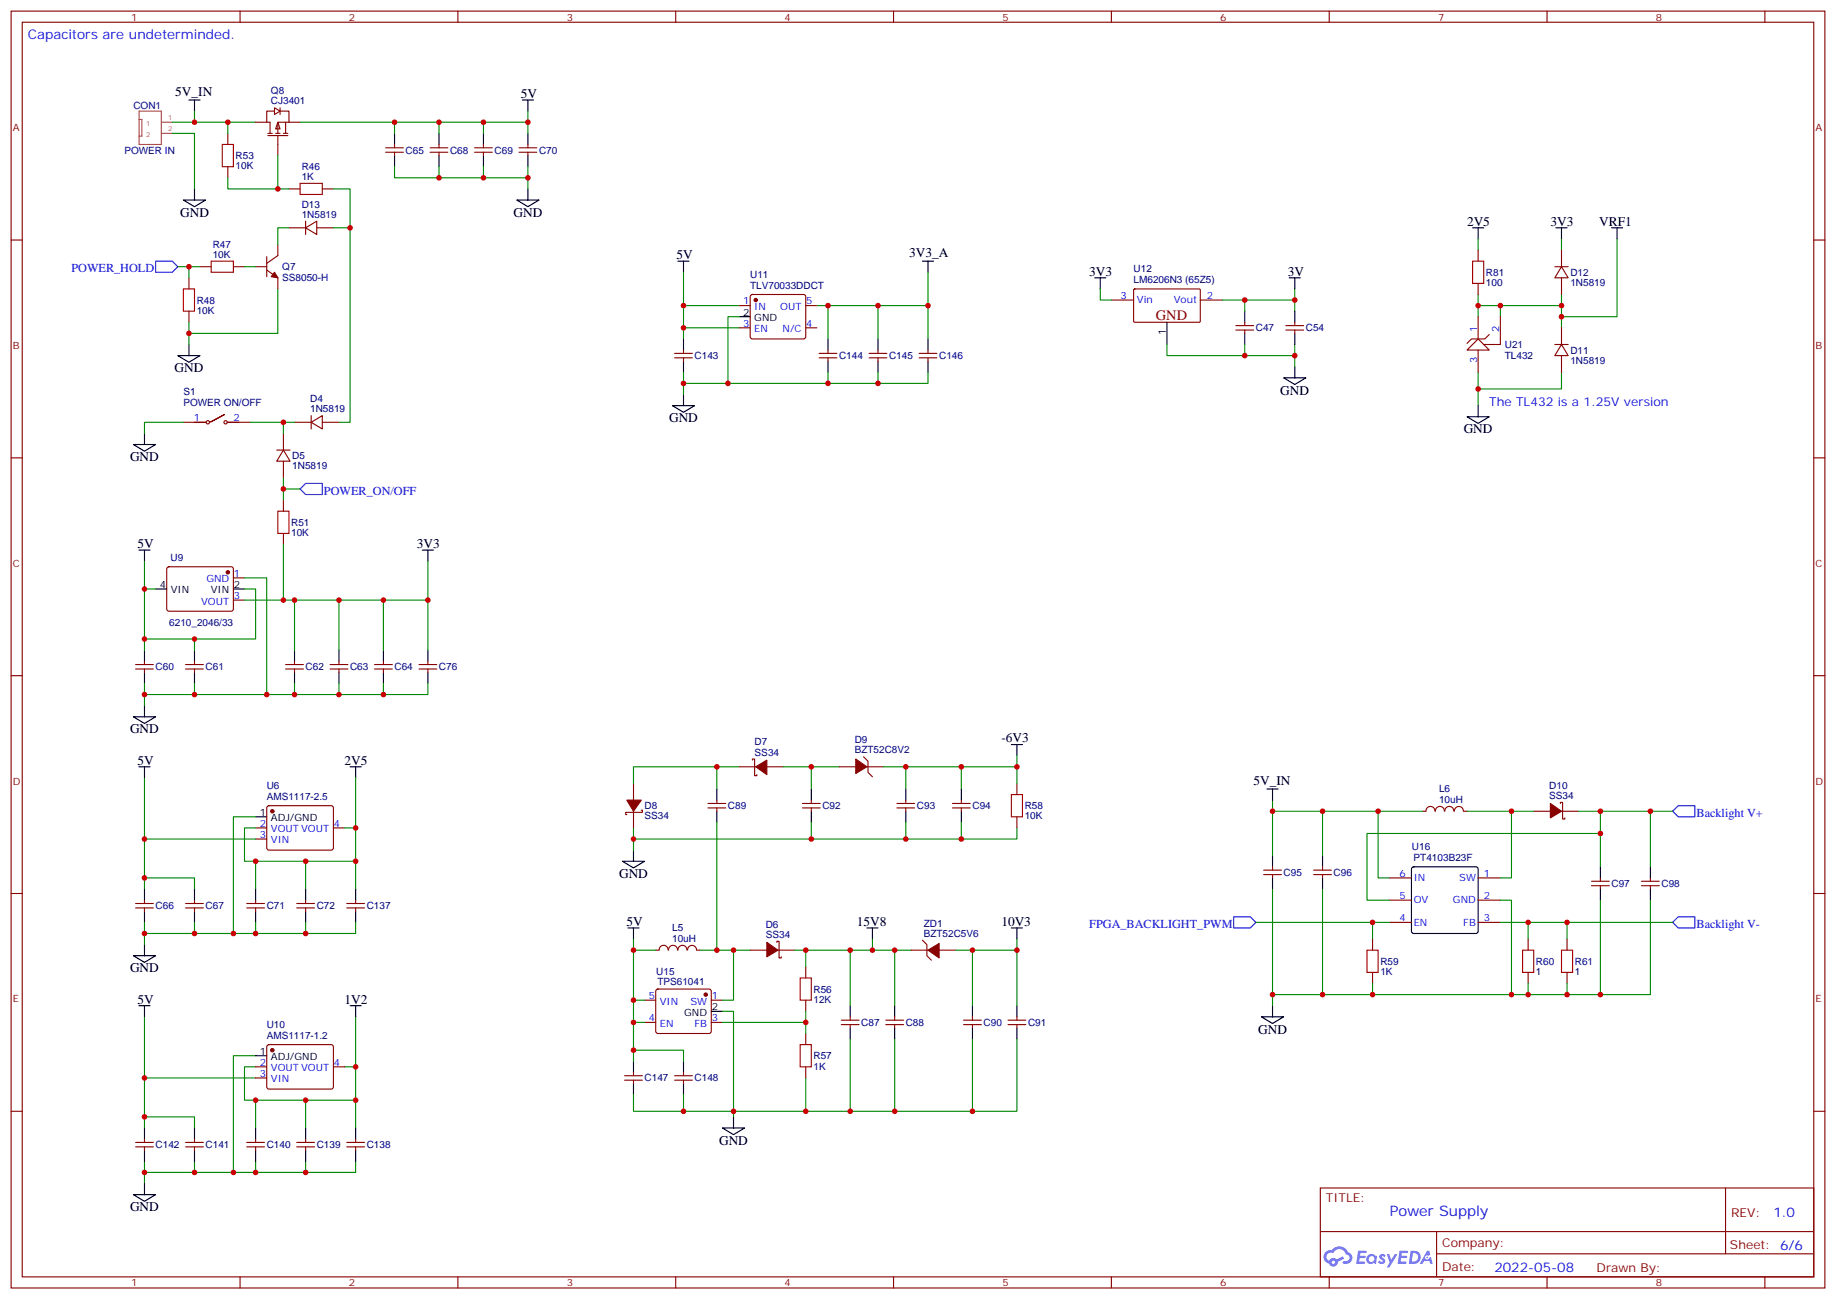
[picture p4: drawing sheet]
<svg xmlns="http://www.w3.org/2000/svg" width="583mm" height="413mm" viewBox="0 0 583 413" stroke-linecap="round" stroke-linejoin="round" font-family="sans-serif">
<g fill="none" stroke="#870000" stroke-width=".35">
<path d="M3.5 3.5h575.8v405.4h-575.8zM7.1 7.1h568.6v398.2h-568.6zM76.2 3.5v3.6M145.3 3.5v3.6M214.5 3.5v3.6M283.6 3.5v3.6M352.8 3.5v3.6M421.9 3.5v3.6M491.1 3.5v3.6M560.2 3.5v3.6M3.5 76.2h3.6M575.7 76.2h3.6"/>
<path d="M3.5 145.3h3.6M575.7 145.3h3.6M3.5 214.5h3.6M575.7 214.5h3.6M3.5 283.6h3.6M575.7 283.6h3.6M3.5 352.8h3.6M575.7 352.8h3.6M419.1 377.1h156.6v28.2h-156.6zM547.7 377.1v20.9M419.1 391h156.5M456 398h119.6"/>
<path d="M456 391v14.1M76.2 405.3v3.6M145.3 405.3v3.6M214.5 405.3v3.6M283.6 405.3v3.6M352.8 405.3v3.6M421.9 405.3v3.6M491.1 405.3v3.6M560.2 405.3v3.6"/>
</g>
<g fill="#5487ff">
<path d="M438.1 398.3a1.22 1.22 0 0 1 1.7 .3l-.4 .5a.47 .47 0 0 0-.3-.4 .47 .47 0 0 0-.5 .2l.1 .3a1.14 1.14 0 0 1 .8 1.7 1.14 1.14 0 0 1-1.9 0l-.2-.2 .5-.5 .7 .4a.29 .29 0 0 0 .3-.3 .29 .29 0 0 0-.2-.3 1.04 1.04 0 0 1-.6-1.7z"/>
<path d="M431.1 397h2.3l.4 .2-.2 .5-1.8 .1-.1 .8h1.5l.3 .4-.3 .4h-1.6l-.2 1.1h1.7l.2 .3-.2 .3-2.6 .1z"/>
<path d="M444.2 397.1l2.7 .1-.1 .5-1.8 .1-.2 .8h1.6l.3 .4-.4 .4h-1.6l-.1 1.1h1.7l.2 .3-.2 .3-2.7 .1z"/>
<path d="M453 397.1h.7l.3 1.2-.6 .3a.69 .69 0 0 0-1 .3 .69 .69 0 0 0 .4 1 .69 .69 0 0 0 .9-.7l.5-.2 .6 2.2h-.8l-.3-.9h-1.7l-.5 .9h-.8z"/>
<path d="M440.2 398.1h.8l.6 1.9 1.1-1.9h.9l-2.6 4.2h-.8l.9-1.5z"/>
<path d="M447.8 397.1l-.6 4.1h1.3a2.11 2.11 0 0 0 2.5-2.1 2.11 2.11 0 0 0-2.5-2zM448.5 397.8a1.43 1.43 0 0 1 1.6 1.6 1.43 1.43 0 0 1-2 1.1z"/>
<path d="M434.1 398.7a1.54 1.54 0 0 0-.1 2.1 1.54 1.54 0 0 0 2.1 .2l.7 .2 .3-2.3-.6-.3a1.49 1.49 0 0 0-2.4 .1zM434.3 399.7a.95 .95 0 0 1 1.9 0 .95 .95 0 0 1-1.9 0z"/>
<path d="M420.8 397.4a2.18 2.18 0 0 0 1.1 3.7 1.44 1.44 0 0 0 1.6 1 1.44 1.44 0 0 0 1.2-1.5l2-1-.5-.8-1.9 1a1.47 1.47 0 0 0-2.4 .4 1.39 1.39 0 0 1-.7-1.9 1.39 1.39 0 0 1 2-.5 2.12 2.12 0 0 1 2.2-1.3 2.12 2.12 0 0 1 1.9 1.7 1.14 1.14 0 0 1 1 1.4 1.14 1.14 0 0 1-1.6 .8 .43 .43 0 0 0-.5 .3 .43 .43 0 0 0 .4 .5 1.98 1.98 0 0 0 2.5-1.2 1.98 1.98 0 0 0-1.2-2.5 3.1 3.1 0 0 0-5.3-.7l-.9 .1zM422.7 400.7a.55 .55 0 0 1 1.1 0 .55 .55 0 0 1-1.1 0z"/>
<circle cx="453" cy="399.2" r=".26"/>
</g>
<path d="M44.2 35.3h7v10.6h-7zM44.2 37.9h.8v5.3h-.8M51.2 38.8h3.5M51.2 42.3h3.5" fill="none" stroke="#a64a4a" stroke-width=".35"/>
<path d="M54.7 38.8h26.4M61.7 35.3v3.5M54.7 42.3h7v17.7M349.2 91.7v3.6h3.6M388.1 95.3h22.9M411 91.7v7.1M370.4 109.4v3.5h40.6M411 109.4v7M90 155.2h5.2" fill="none" stroke="#008700" stroke-width=".35"/>
<g fill="none" stroke="#870000" stroke-width=".35">
<path d="M72.3 42.3v3.6M72.3 52.9v3.5M122.4 46.9h5.7M122.4 48.3h5.7M125.2 45.9v1M125.2 48.3v1.1M136.5 46.9h5.7M136.5 48.3h5.7M139.3 45.9v1M139.3 48.3v1.1M150.6 46.9h5.7M150.6 48.3h5.7"/>
<path d="M153.5 45.9v1M153.5 48.3v1.1M164.7 46.9h5.7M164.7 48.3h5.7M167.6 45.9v1M167.6 48.3v1.1M352.8 95.3h7M359.9 91.9l.3-.2 20.6 .1 .2 .3-.1 10-.3 .2-20.6-.1-.2-.2zM381 95.3h7.1M408.2 103.4h5.6M408.2 104.8h5.6M411 102.3v1.1"/>
<path d="M411 104.8v1M90 137.6v5.3M93.5 134.1h5.3M98.8 134.1l3.5-2.2v4.3zM98.8 131.9v4.3M102.3 134.1h5.3M87.8 142.9h4.3M90 142.9l2.1 3.5h-4.3zM90 146.4v5.3M90 158.8v3.5M90 169.3v3.6M43 211h5.7"/>
<path d="M43 212.4h5.7M45.9 209.9v1.1M45.9 212.4v1M58.9 211h5.7M58.9 212.4h5.7M61.7 209.9v1.1M61.7 212.4v1M90.7 211h5.6M90.7 212.4h5.6M93.5 209.9v1.1M93.5 212.4v1M104.8 211h5.6"/>
<path d="M104.8 212.4h5.6M107.6 209.9v1.1M107.6 212.4v1M118.9 211h5.6M118.9 212.4h5.6M121.7 209.9v1.1M121.7 212.4v1M133 211h5.6M133 212.4h5.6M135.8 209.9v1.1M135.8 212.4v1M246.6 299.2v-.4h.7v5.3h.7v-.4"/>
<path d="M204.6 317.5h3.5M208.4 314.2l.4-.2h16.3l.5 .2 .2 .5v12.7l-.3 .5-.4 .2h-16.3l-.5-.3-.2-.4v-12.7zM225.8 317.5h3.5M238.1 301.6h5.3M246.9 301.6h5.3M204.6 324.6h3.5M225.8 324.6h3.5"/>
</g>
<g fill="none" stroke="#000" stroke-width=".35">
<path d="M60 31.8h3.5M61.7 31.8v3.5M61.7 60v3.5M125.2 42.3v3.6M125.2 49.4v3.5M139.3 42.3v3.6M139.3 49.4v3.5M153.5 42.3v3.6M153.5 49.4v3.5M167.6 42.3v3.6M167.6 49.4v3.5M58.2 63.5h7.1l-3.6 2.1z"/>
<path d="M347.5 88.2h3.5M349.2 88.2v3.5M409.2 88.2h3.5M411 88.2v3.5M411 98.8v3.5M370.4 102.3v7.1M407.5 119.9h7l-3.5 2.2zM411 105.8v3.6M411 116.4v3.5M134.1 174.6h3.5M135.8 174.6v3.6M45.9 206.4v3.5"/>
<path d="M45.9 213.4v3.6M61.7 206.4v3.5M61.7 213.4v3.6M93.5 206.4v3.5M93.5 213.4v3.6M107.6 206.4v3.5M107.6 213.4v3.6M121.7 206.4v3.5M121.7 213.4v3.6M135.8 206.4v3.5M135.8 213.4v3.6M42.3 227.5h7.1l-3.5 2.2z"/>
<path d="M45.9 224v3.5M111.1 243.4h3.6M112.9 243.4v3.5M225.8 321h3.5"/>
</g>
<path d="M70.6 45.9h3.5v7h-3.5zM88.2 162.3h3.5v7h-3.5z" fill="none" stroke="#a10000" stroke-width=".35"/>
<path d="M49.4 82.9h5.3l1.7 1.8-1.7 1.7h-5.3zM97 153.5h5.3v3.5h-5.3l-1.8-1.8z" fill="none" stroke="#00f" stroke-width=".35"/>
<g fill="#870000" stroke="#870000" stroke-width=".35">
<path d="M243.4 299.2l3.5 2.4-3.5 2.1z"/>
<circle cx="224" cy="315.7" r=".53"/>
</g>
<path d="M448.3 275.4l.4-.2h19.8l.5 .2 .2 .5v19.7l-.2 .5-.5 .2h-19.8l-.5-.2-.2-.5v-19.7z" fill="#fff" stroke="#000" stroke-width=".35"/>
<g fill="none" stroke="#870000" stroke-width=".35">
<path d="M88.2 77.6v3.5l-3.5 2.5M81.1 84.7h3.6M84.7 85.7l3.5 2.5v3.5M84.7 81.5v6.3M58.2 134.1h7.1M71.3 131.6l-4.6 2.5 4.6-2.5M72.3 134.1h7.1M53.2 180.1l.4-.2 20.1 .1 .4 .6-.1 13-.6 .4h-20.1l-.4-.7v-12.7zM74.1 183.4h3.5M74.1 190.5h3.5M201.1 248.7v5.3M201.1 257.5v5.3"/>
<path d="M203.6 257.2h.3v.7h-5.3v.7h.4M224.7 255.1h5.7M224.7 256.5h5.7M227.5 254v1.1M227.5 256.5v1M234.6 243.4h5.3M238.8 241.3v-.4h.7v5.3h.7v-.3M243.4 243.4h5.3M254.7 255.1h5.6M254.7 256.5h5.6M257.5 254v1.1M257.5 256.5v1"/>
<path d="M266.3 243.4h5.3M274.1 240.2l1.4 1.5v3.5l1.4 1.4M275.2 243.4h5.3M284.7 255.1h5.6M284.7 256.5h5.6M287.5 254v1.1M287.5 256.5v1M302.3 255.1h5.7M302.3 256.5h5.7M305.2 254v1.1M305.2 256.5v1M322.8 248.7v3.5"/>
<path d="M322.8 259.3v3.5M455.5 257.5a1.41 1.41 0 0 0-1.4-1.5 1.41 1.41 0 0 0-1.4 1.5h-1.1M455.6 257.5a1.41 1.41 0 0 1 1.5-1.5 1.41 1.41 0 0 1 1.4 1.5M458.6 257.5a1.41 1.41 0 0 1 1.4-1.5 1.41 1.41 0 0 1 1.4 1.5M461.7 257.5a1.41 1.41 0 0 1 1.4-1.5 1.41 1.41 0 0 1 1.4 1.5M464.6 257.5h1.1M486.8 257.5h5.3M495.3 255.1v-.4h.7v5.3h.7v-.4M495.7 257.5h5.2M401.1 276.2h5.7M401.1 277.6h5.7M403.9 275.2v1"/>
<path d="M403.9 277.6v1.1M417 276.2h5.6M417 277.6h5.6M419.8 275.2v1M419.8 277.6v1.1M441 278.7h7M469.2 278.7h7M505.2 279.8h5.6M508 278.7v1.1M521.1 279.8h5.6M523.9 278.7v1.1M292.8 298.5l1.4 1.4v3.5l1.4 1.4"/>
<path d="M435.7 298.1v3.5M441 285.8h7M441 292.8h7M469.2 285.8h7M469.2 292.8h7M485.1 298.1v3.5M497.4 298.1v3.5M505.2 281.2h5.6M508 281.2v1M521.1 281.2h5.6M523.9 281.2v1M208.1 301.6h1.1"/>
<path d="M209.2 301.6a1.41 1.41 0 0 1 1.4-1.5 1.41 1.41 0 0 1 1.4 1.5M212.2 301.6a1.41 1.41 0 0 1 1.4-1.5 1.41 1.41 0 0 1 1.4 1.5M215.2 301.6a1.41 1.41 0 0 1 1.4-1.5 1.41 1.41 0 0 1 1.4 1.5M218.3 301.6a1.41 1.41 0 0 1 1.4-1.5 1.41 1.41 0 0 1 1.4 1.5M221.2 301.6h1M255.8 306.9v3.5M255.8 317.5v3.5M289.3 301.6h5.3M298.1 301.6h5.3M435.7 308.7v3.5M485.1 308.7v3.5M497.4 308.7v3.5"/>
<path d="M255.8 328.1v3.5M255.8 338.7v3.5M267.1 323.9h5.6M267.1 325.3h5.6M269.9 322.8v1.1M269.9 325.3v1M281.2 323.9h5.6M281.2 325.3h5.6M284 322.8v1.1M284 325.3v1M305.9 323.9h5.6M305.9 325.3h5.6"/>
<path d="M308.7 322.8v1.1M308.7 325.3v1M320 323.9h5.6M320 325.3h5.6M322.8 322.8v1.1M322.8 325.3v1"/>
<circle cx="66" cy="134.1" r=".53"/>
<circle cx="71.6" cy="134.1" r=".53"/>
</g>
<g fill="none" stroke="#008700" stroke-width=".35">
<path d="M58.2 134.1h-12.3v3.5M79.4 134.1h14.1M90 134.1v3.5M90 151.7v7.1M45.9 178.2v28.2M90 172.9v17.6M135.8 178.2v28.2M45.9 187h3.5M77.6 187h3.5v15.8h-35.2M77.6 183.4h7.1v37.1h-38.8M77.6 190.5h58.2M93.5 190.5v15.9"/>
<path d="M107.6 190.5v15.9M45.9 217v7M61.7 202.8v3.6M61.7 217v3.5M93.5 217v3.5M107.6 217v3.5M121.7 217v3.5h-37M322.8 239.9v8.8M227.5 243.4v7.1M234.6 243.4h-33.5v5.3M248.7 243.4h17.6M257.5 243.4v7.1"/>
<path d="M280.5 243.4h42.3M287.5 243.4v7.1M305.2 243.4v7.1M403.9 254v17.6M403.9 257.5h47.7M419.8 257.5v14.1M437.4 257.5v21.2h3.6M465.7 257.5h21.1M479.8 257.5v21.2h-3.6M500.9 257.5h30M508 257.5v17.7M523.9 257.5v17.7"/>
<path d="M201.1 262.8v7.1M227.5 261.1v40.5M257.5 261.1v5.2M287.5 261.1v5.2M305.2 261.1v5.2M322.8 262.8v3.5h-121.7M508 264.6h-74.1v21.2h7.1M201.1 298.1v26.5h3.5M276.9 298.1v3.5M322.8 298.1v21.2M398.6 292.8h42.4M403.9 282.2v37.1"/>
<path d="M419.8 282.2v33.5M435.7 292.8v5.3M476.2 285.8h3.6v29.9M476.2 292.8h54.7M485.1 292.8v5.3M497.4 292.8v5.3M508 285.8v29.9M523.9 285.8v29.9h-120M201.1 317.5h3.5M201.1 301.6h7M222.2 301.6h15.9M232.8 301.6v15.9h-3.5"/>
<path d="M252.2 301.6h37.1M255.8 301.6v5.3M269.9 301.6v17.7M284 301.6v17.7M303.4 301.6h19.4M308.7 301.6v17.7M435.7 312.2v3.5M485.1 312.2v3.5M497.4 312.2v3.5M229.3 321h3.5v33.5M229.3 324.6h26.5M255.8 321v7.1"/>
<path d="M322.8 329.8v23h-90"/>
</g>
<g fill="none" stroke="#000" stroke-width=".35">
<path d="M45.9 137.6v3.5M42.3 141.1h7.1l-3.5 2.1zM44.1 174.6h3.5M45.9 174.6v3.6M49.4 187h3.5M74.1 187h3.5M321 236.4h3.6M322.8 236.4v3.5M227.5 250.5v3.5M227.5 257.5v3.6M257.5 250.5v3.5M257.5 257.5v3.6"/>
<path d="M287.5 250.5v3.5M287.5 257.5v3.6M305.2 250.5v3.5M305.2 257.5v3.6M402.2 250.5h3.5M403.9 250.5v3.5M197.6 273.4h7l-3.5 2.1zM201.1 269.9v3.5M403.9 271.6v3.6M403.9 278.7v3.5M419.8 271.6v3.6M419.8 278.7v3.5"/>
<path d="M508 275.2v3.5M523.9 275.2v3.5M275.2 294.6h3.5M276.9 294.6v3.5M321 294.6h3.6M322.8 294.6v3.5M508 282.2v3.6M523.9 282.2v3.6M269.9 319.3v3.5M284 319.3v3.5M308.7 319.3v3.5M322.8 319.3v3.5"/>
<path d="M403.9 319.3v3.5M269.9 326.3v3.5M284 326.3v3.5M308.7 326.3v3.5M322.8 326.3v3.5M400.4 322.8h7.1l-3.6 2.1zM229.3 358.1h7.1l-3.6 2.1zM232.8 354.5v3.6"/>
</g>
<path d="M321 252.2h3.6v7.1h-3.6zM254 310.4h3.5v7.1h-3.5zM433.9 301.6h3.5v7.1h-3.5zM483.3 301.6h3.5v7.1h-3.5zM495.7 301.6h3.5v7.1h-3.5zM254 331.6h3.5v7.1h-3.5z" fill="none" stroke="#a10000" stroke-width=".35"/>
<g fill="#870000" stroke="#870000" stroke-width=".35">
<path d="M294.6 301.6l3.5-2.1v4.6z"/>
<path d="M239.9 243.4l3.5-2.1v4.6z"/>
<path d="M199 254h4.6l-2.5 3.5z"/>
<path d="M271.6 240.9l3.6 2.5-3.6 2.1z"/>
<path d="M492.1 255.1l3.6 2.4-3.6 2.1z"/>
<path d="M87.1 86.4l1.1 1.8-2.1-.4z"/>
<circle cx="72.3" cy="181.7" r=".53"/>
</g>
<path d="M532.7 255.8h5.3v3.5h-5.3l-1.8-1.8zM391.6 291h5.3l1.7 1.8-1.7 1.8h-5.3zM532.7 291h5.3v3.6h-5.3l-1.8-1.8z" fill="none" stroke="#00f" stroke-width=".35"/>
<g fill="#fff" stroke="#870000" stroke-width=".35">
<path d="M88.2 38.8l.7 2.1h-1.4z"/>
<path d="M87.1 34.2l1.8 1.1-1.8 1z"/>
</g>
<g fill="none" stroke="#870000" stroke-width=".35">
<path d="M81.1 38.8h3.6M87.1 35.3h-2.4v3.5h1v3.5M88.9 35.3h2.8v3.5M88.9 34.2v2.1M90.7 38.8v3.5M91.7 38.8h-3.5v3.5M91.7 38.8h3.5M85 43h6.4M85 42.3h1.4M87.5 42.3h1.4M88.2 43v6.4M90 42.3h1.4"/>
<path d="M91.7 60h3.5M102.3 60h3.5M91.7 72.3h5.3M97 72.3l3.5-2.1v4.2zM97 70.2v4.2M100.5 72.3h5.3M469.2 79.4v3.5M495.7 79.4v5.3M60 88.2v3.5M60 98.8v3.5M63.5 84.7h3.5M74.1 84.7h3.5"/>
<path d="M234.6 97h3.5M238.4 93.7l.4-.2h16.3l.5 .2 .2 .5v12.7l-.3 .5-.4 .2h-16.3l-.5-.2-.2-.5v-12.7zM255.8 97h3.5M469.2 90v3.5M493.5 84.7h4.3M495.7 84.7l2.1 3.5h-4.3zM495.7 88.2v5.3M214.1 112.2h5.7M214.1 113.6h5.7M217 111.1v1.1M217 113.6v1.1M234.6 104.1h3.5"/>
<path d="M255.8 104.1h3.5M260 112.2h5.6M260 113.6h5.6M262.8 111.1v1.1M262.8 113.6v1.1M275.9 112.2h5.6M275.9 113.6h5.6M278.7 111.1v1.1M278.7 113.6v1.1M291.7 112.2h5.7M291.7 113.6h5.7M294.6 111.1v1.1"/>
<path d="M294.6 113.6v1.1M392.3 103.4h5.6M392.3 104.8h5.6M395.1 102.3v1.1M395.1 104.8v1M493.5 109.4h4.3M495.7 109.4l2.1 3.5h-4.3zM495.7 104.1v5.3M495.7 112.9v5.3M84.9 256l.5-.2h20l.4 .7v12.9l-.7 .5-20-.1-.4-.6v-12.7zM81.1 266.3h3.6M81.1 262.8h3.6"/>
<path d="M105.8 262.8h3.6M43 286.8h5.7M43 288.2h5.7M45.9 285.8v1M45.9 288.2v1.1M58.9 286.8h5.7M58.9 288.2h5.7M61.7 285.8v1M61.7 288.2v1.1M78.3 286.8h5.7M78.3 288.2h5.7M81.1 285.8v1"/>
<path d="M81.1 288.2v1.1M94.2 286.8h5.6M94.2 288.2h5.6M97 285.8v1M97 288.2v1.1M110.1 286.8h5.6M110.1 288.2h5.6M112.9 285.8v1M112.9 288.2v1.1M81.1 338.7h3.6M84.9 331.8l.5-.2 20 .1 .4 .6v13l-.7 .4h-20l-.4-.7v-12.7zM105.8 338.7h3.6"/>
<path d="M81.1 342.2h3.6M198.3 341.5h5.6M198.3 342.9h5.6M201.1 340.4v1.1M201.1 342.9v1.1M214.1 341.5h5.7M214.1 342.9h5.7M217 340.4v1.1M217 342.9v1.1M43 362.7h5.7M43 364.1h5.7M45.9 361.6v1.1"/>
<path d="M45.9 364.1v1M58.9 362.7h5.7M58.9 364.1h5.7M61.7 361.6v1.1M61.7 364.1v1M78.3 362.7h5.7M78.3 364.1h5.7M81.1 361.6v1.1M81.1 364.1v1M94.2 362.7h5.6M94.2 364.1h5.6M97 361.6v1.1"/>
<path d="M97 364.1v1M110.1 362.7h5.6M110.1 364.1h5.6M112.9 361.6v1.1M112.9 364.1v1"/>
</g>
<g fill="none" stroke="#008700" stroke-width=".35">
<path d="M72.3 38.8v3.5M125.2 38.8v3.5M139.3 38.8v3.5M153.5 38.8v3.5M167.6 35.3v3.5h-72.4M167.6 38.8v3.5M72.3 56.4v3.6h19.4M88.2 49.4v10.6M105.8 60h5.3v74.1h-3.5M125.2 52.9v3.5h42.4M139.3 52.9v3.5M153.5 52.9v3.5"/>
<path d="M167.6 52.9v7.1M91.7 72.3h-3.5v5.3M105.8 72.3h5.3M469.2 75.8v3.6M495.7 75.8v3.6M513.3 75.8v24.7h-17.6M56.4 84.7h7.1M60 84.7v3.5M77.6 84.7h3.5M88.2 91.7v14.1h-28.2M217 86.4v21.2M217 97h17.6"/>
<path d="M259.3 97h35.3M262.8 97v10.6M278.7 97v10.6M294.6 86.4v21.2M395.1 95.3v3.5M469.2 97h26.5M469.2 93.5v7M476.2 97v3.5M495.7 93.5v10.6M60 102.3v7.1M217 118.2v7M217 104.1h17.6"/>
<path d="M234.6 100.5h-3.5v21.2M262.8 118.2v3.5M278.7 118.2v3.5M294.6 118.2v3.5h-77.6M395.1 109.4v3.5M469.2 118.2v10.6M495.7 118.2v5.3h-26.5M45.9 246.9v35.3M81.1 259.3h-7v37M112.9 246.9v35.3M45.9 278.7h15.8v3.5M45.9 266.3h35.2"/>
<path d="M81.1 262.8h-3.5v10.6h35.3M81.1 273.4v8.8M97 273.4v8.8M109.4 262.8h3.5M45.9 292.8v7.1M61.7 292.8v3.5M81.1 292.8v3.5M97 292.8v3.5M112.9 292.8v3.5h-67M45.9 322.8v35.3M81.1 335.1h-7v37.1M81.1 338.7h-3.5v10.6h35.3"/>
<path d="M109.4 338.7h3.5M112.9 322.8v35.3M201.1 333.4h15.9v3.5M201.1 324.6v12.3M269.9 329.8v23M284 329.8v23M308.7 329.8v23M45.9 354.5h15.8v3.6M45.9 342.2h35.2M81.1 349.3v8.8M97 349.3v8.8M201.1 347.5v5.3h31.7"/>
<path d="M217 347.5v5.3M255.8 342.2v10.6M45.9 368.7v7M61.7 368.7v3.5M81.1 368.7v3.5M97 368.7v3.5M112.9 368.7v3.5h-67"/>
</g>
<g fill="none" stroke="#000" stroke-width=".35">
<path d="M165.8 31.8h3.5M167.6 31.8v3.5M167.6 60v3.5M164 63.5h7.1l-3.5 2.1zM467.4 72.3h3.6M469.2 72.3v3.5M493.9 72.3h3.5M495.7 72.3v3.5M511.5 72.3h3.6M513.3 72.3v3.5M215.2 82.9h3.5M217 82.9v3.5"/>
<path d="M292.8 82.9h3.5M294.6 82.9v3.5M395.1 98.8v3.5M56.4 112.9h7.1l-3.5 2.1zM60 109.4v3.5M217 107.6v3.5M217 114.7v3.5M234.6 100.5h3.5M262.8 107.6v3.5M262.8 114.7v3.5M278.7 107.6v3.5M278.7 114.7v3.5"/>
<path d="M294.6 107.6v3.5M294.6 114.7v3.5M395.1 105.8v3.6M213.4 128.8h7.1l-3.5 2.1zM217 125.2v3.6M465.7 132.3h7l-3.5 2.1zM469.2 128.8v3.5M44.1 243.4h3.5M45.9 243.4v3.5M81.1 259.3h3.6M45.9 282.2v3.6M45.9 289.3v3.5"/>
<path d="M45.9 299.9v3.5M61.7 282.2v3.6M61.7 289.3v3.5M81.1 282.2v3.6M81.1 289.3v3.5M97 282.2v3.6M97 289.3v3.5M112.9 282.2v3.6M112.9 289.3v3.5M199.3 294.6h3.5M201.1 294.6v3.5M42.3 303.4h7.1l-3.5 2.1z"/>
<path d="M44.1 319.3h3.5M45.9 319.3v3.5M111.1 319.3h3.6M112.9 319.3v3.5M81.1 335.1h3.6M201.1 336.9v3.5M217 336.9v3.5M45.9 358.1v3.5M61.7 358.1v3.5M81.1 358.1v3.5M97 358.1v3.5M112.9 358.1v3.5"/>
<path d="M201.1 344v3.5M217 344v3.5M42.3 379.2h7.1l-3.5 2.2zM45.9 365.1v3.6M45.9 375.7v3.5M61.7 365.1v3.6M81.1 365.1v3.6M97 365.1v3.6M112.9 365.1v3.6"/>
</g>
<path d="M95.2 58.2h7.1v3.5h-7.1zM58.2 91.7h3.5v7.1h-3.5zM67 82.9h7.1v3.5h-7.1zM467.4 82.9h3.6v7.1h-3.6z" fill="none" stroke="#a10000" stroke-width=".35"/>
<g fill="#870000" stroke="#870000" stroke-width=".35">
<circle cx="86.4" cy="257.5" r=".53"/>
<circle cx="86.4" cy="333.4" r=".53"/>
<circle cx="239.9" cy="95.3" r=".53"/>
</g>
<path d="M465.7 111.1l3.5-3.5 3.5 3.5z" fill="#fff" stroke="#870000" stroke-width=".35"/>
<path d="M469.2 100.5v7.1M469.2 111.1v7.1M472.7 106.2l-1.4 1.4h-4.2l-1.4 1.4M476.2 100.5v8.9h-5.2" fill="none" stroke="#870000" stroke-width=".35"/>
<path d="M121.7 190.5v15.9M135.8 217v3.5h-14.1" fill="none" stroke="#008700" stroke-width=".35"/>
<g fill="#c00">
<circle cx="411" cy="95.2" r=".88"/>
<circle cx="411" cy="112.9" r=".88"/>
<circle cx="61.7" cy="38.8" r=".88"/>
<circle cx="201.1" cy="317.5" r=".88"/>
<circle cx="201.1" cy="301.6" r=".88"/>
<circle cx="232.8" cy="301.6" r=".88"/>
<circle cx="227.5" cy="301.6" r=".88"/>
<circle cx="255.8" cy="324.6" r=".88"/>
<circle cx="269.9" cy="301.6" r=".88"/>
<circle cx="276.9" cy="301.6" r=".88"/>
<circle cx="255.8" cy="301.6" r=".88"/>
<circle cx="284" cy="301.6" r=".88"/>
<circle cx="322.8" cy="301.6" r=".88"/>
<circle cx="308.7" cy="301.6" r=".88"/>
<circle cx="227.5" cy="243.4" r=".88"/>
<circle cx="257.5" cy="243.4" r=".88"/>
<circle cx="322.8" cy="243.4" r=".88"/>
<circle cx="305.2" cy="243.4" r=".88"/>
<circle cx="287.5" cy="243.4" r=".88"/>
<circle cx="201.1" cy="266.3" r=".88"/>
<circle cx="305.2" cy="266.3" r=".88"/>
<circle cx="287.5" cy="266.3" r=".88"/>
<circle cx="257.5" cy="266.3" r=".88"/>
<circle cx="435.7" cy="292.8" r=".88"/>
<circle cx="485.1" cy="292.8" r=".88"/>
<circle cx="497.4" cy="292.8" r=".88"/>
<circle cx="403.9" cy="315.7" r=".88"/>
<circle cx="479.8" cy="315.7" r=".88"/>
<circle cx="508" cy="315.7" r=".88"/>
<circle cx="435.7" cy="315.7" r=".88"/>
<circle cx="485.1" cy="315.7" r=".88"/>
<circle cx="497.4" cy="315.7" r=".88"/>
<circle cx="419.8" cy="315.7" r=".88"/>
<circle cx="403.9" cy="257.5" r=".88"/>
<circle cx="419.8" cy="257.5" r=".88"/>
<circle cx="437.4" cy="257.5" r=".88"/>
<circle cx="479.8" cy="257.5" r=".88"/>
<circle cx="508" cy="257.5" r=".88"/>
<circle cx="523.9" cy="257.5" r=".88"/>
<circle cx="508" cy="264.6" r=".88"/>
<circle cx="90" cy="155.2" r=".88"/>
<circle cx="45.9" cy="202.8" r=".88"/>
<circle cx="45.9" cy="187" r=".88"/>
<circle cx="45.9" cy="220.5" r=".88"/>
<circle cx="61.7" cy="202.8" r=".88"/>
<circle cx="61.7" cy="220.5" r=".88"/>
<circle cx="107.6" cy="190.5" r=".88"/>
<circle cx="93.5" cy="190.5" r=".88"/>
<circle cx="84.7" cy="220.5" r=".88"/>
<circle cx="93.5" cy="220.5" r=".88"/>
<circle cx="107.6" cy="220.5" r=".88"/>
<circle cx="90" cy="190.5" r=".88"/>
<circle cx="90" cy="134.1" r=".88"/>
<circle cx="72.3" cy="38.8" r=".88"/>
<circle cx="88.2" cy="60" r=".88"/>
<circle cx="111.1" cy="72.3" r=".88"/>
<circle cx="60" cy="84.7" r=".88"/>
<circle cx="60" cy="105.8" r=".88"/>
<circle cx="167.6" cy="56.4" r=".88"/>
<circle cx="139.3" cy="56.4" r=".88"/>
<circle cx="153.5" cy="56.4" r=".88"/>
<circle cx="125.2" cy="38.8" r=".88"/>
<circle cx="139.3" cy="38.8" r=".88"/>
<circle cx="153.5" cy="38.8" r=".88"/>
<circle cx="167.6" cy="38.8" r=".88"/>
<circle cx="45.9" cy="278.7" r=".88"/>
<circle cx="45.9" cy="296.3" r=".88"/>
<circle cx="61.7" cy="296.3" r=".88"/>
<circle cx="45.9" cy="266.3" r=".88"/>
<circle cx="112.9" cy="273.4" r=".88"/>
<circle cx="112.9" cy="262.8" r=".88"/>
<circle cx="74.1" cy="296.3" r=".88"/>
<circle cx="74.1" cy="372.2" r=".88"/>
<circle cx="112.9" cy="338.7" r=".88"/>
<circle cx="112.9" cy="349.2" r=".88"/>
<circle cx="45.9" cy="342.2" r=".88"/>
<circle cx="61.7" cy="372.2" r=".88"/>
<circle cx="45.9" cy="372.2" r=".88"/>
<circle cx="45.9" cy="354.5" r=".88"/>
<circle cx="81.1" cy="296.3" r=".88"/>
<circle cx="81.1" cy="273.4" r=".88"/>
<circle cx="97" cy="273.4" r=".88"/>
<circle cx="97" cy="296.3" r=".88"/>
<circle cx="81.1" cy="349.2" r=".88"/>
<circle cx="81.1" cy="372.2" r=".88"/>
<circle cx="97" cy="349.2" r=".88"/>
<circle cx="97" cy="372.2" r=".88"/>
<circle cx="217" cy="121.7" r=".88"/>
<circle cx="231.1" cy="121.7" r=".88"/>
<circle cx="262.8" cy="121.7" r=".88"/>
<circle cx="278.7" cy="121.7" r=".88"/>
<circle cx="217" cy="97" r=".88"/>
<circle cx="217" cy="104.1" r=".88"/>
<circle cx="294.6" cy="97" r=".88"/>
<circle cx="278.7" cy="97" r=".88"/>
<circle cx="262.8" cy="97" r=".88"/>
<circle cx="232.8" cy="352.8" r=".88"/>
<circle cx="255.8" cy="352.8" r=".88"/>
<circle cx="269.9" cy="352.8" r=".88"/>
<circle cx="284" cy="352.8" r=".88"/>
<circle cx="308.7" cy="352.8" r=".88"/>
<circle cx="217" cy="352.8" r=".88"/>
<circle cx="201.1" cy="324.6" r=".88"/>
<circle cx="201.1" cy="333.4" r=".88"/>
<circle cx="395.1" cy="95.2" r=".88"/>
<circle cx="395.1" cy="112.9" r=".88"/>
<circle cx="469.2" cy="123.5" r=".88"/>
<circle cx="495.7" cy="97" r=".88"/>
<circle cx="495.7" cy="100.5" r=".88"/>
<circle cx="476.3" cy="97" r=".88"/>
<circle cx="469.2" cy="97" r=".88"/>
<circle cx="121.7" cy="220.5" r=".88"/>
<circle cx="135.8" cy="190.5" r=".88"/>
<circle cx="121.7" cy="190.5" r=".88"/>
</g>
<text font-size="4.6" fill="#800" x="366.9" y="101.6">GND</text>
<text font-size="4.6" fill="#00f" x="441.2" y="386.1">Power Supply</text>
<g font-size="4.2" fill="#00f">
<text x="8.8" y="12.3">Capacitors are undeterminded.</text>
<text x="562.9" y="386.4">1.0</text>
<text x="474.4" y="403.7">2022-05-08</text>
</g>
<g font-size="4.2">
<text x="55.7" y="30.3">5V_IN</text>
<text x="165.3" y="31.1">5V</text>
<text x="57.2" y="68.8">GND</text>
<text x="163" y="68.8">GND</text>
<text x="465.7" y="71.6">2V5</text>
<text x="492.1" y="71.6">3V3</text>
<text x="507.6" y="71.6">VRF1</text>
<text x="214.7" y="82.2">5V</text>
<text x="288.6" y="81.5">3V3_A</text>
<text x="345.7" y="87.5">3V3</text>
<text x="408.8" y="87.5">3V</text>
<text x="55.4" y="118.2">GND</text>
<text x="406.4" y="125.2">GND</text>
<text x="212.4" y="134.1">GND</text>
<text x="464.6" y="137.6">GND</text>
<text x="41.3" y="146.4">GND</text>
<text x="43.6" y="174">5V</text>
<text x="132.3" y="173.9">3V3</text>
<text x="41.3" y="232.8">GND</text>
<text x="317.9" y="235.7">-6V3</text>
<text x="43.6" y="242.7">5V</text>
<text x="109.4" y="242.7">2V5</text>
<text x="397.8" y="249.1">5V_IN</text>
<text x="196.5" y="278.7">GND</text>
<text x="198.9" y="293.9">5V</text>
<text x="272" y="293.9">15V8</text>
<text x="317.9" y="293.9">10V3</text>
<text x="41.3" y="308.7">GND</text>
<text x="43.6" y="318.6">5V</text>
<text x="109.4" y="318.6">1V2</text>
<text x="399.3" y="328.1">GND</text>
<text x="228.2" y="363.4">GND</text>
<text x="41.3" y="384.5">GND</text>
</g>
<g font-size="3.9" fill="#00f">
<text x="22.7" y="86.4">POWER_HOLD</text>
<text x="472.7" y="128.8">The TL432 is a 1.25V version</text>
<text x="102.8" y="157">POWER_ON/OFF</text>
<text x="538.5" y="259.3">Backlight V+</text>
<text x="345.8" y="294.6">FPGA_BACKLIGHT_PWM</text>
<text x="538.5" y="294.6">Backlight V-</text>
</g>
<g font-size="3.9" fill="#800">
<text x="420.9" y="381.7">TITLE:</text>
<text x="549.5" y="386.4">REV:</text>
<text x="457.8" y="395.9">Company:</text>
<text x="549.1" y="396.5">Sheet: 6/6</text>
<text x="457.8" y="403.6">Date:</text>
<text x="506.8" y="403.7">Drawn By:</text>
</g>
<g font-size="3.2" fill="#800">
<text x="41.6" y="6.5">1</text>
<text x="110.8" y="6.5">2</text>
<text x="179.9" y="6.5">3</text>
<text x="249.1" y="6.5">4</text>
<text x="318.2" y="6.5">5</text>
<text x="387.3" y="6.5">6</text>
<text x="456.5" y="6.5">7</text>
<text x="525.6" y="6.5">8</text>
<text x="4.1" y="41.6">A</text>
<text x="576.3" y="41.6">A</text>
<text x="4.1" y="110.8">B</text>
<text x="576.3" y="110.8">B</text>
<text x="4.1" y="179.9">C</text>
<text x="576.3" y="179.9">C</text>
<text x="4.1" y="249.1">D</text>
<text x="576.3" y="249.1">D</text>
<text x="4.1" y="318.2">E</text>
<text x="576.3" y="318.2">E</text>
<text x="41.6" y="408.3">1</text>
<text x="110.8" y="408.3">2</text>
<text x="179.9" y="408.3">3</text>
<text x="249.1" y="408.3">4</text>
<text x="318.2" y="408.3">5</text>
<text x="387.3" y="408.3">6</text>
<text x="456.5" y="408.3">7</text>
<text x="525.6" y="408.3">8</text>
</g>
<g font-size="3.2" fill="#000080">
<text x="86" y="29.8">Q8</text>
<text x="42.3" y="34.7">CON1</text>
<text x="86" y="33.2">CJ3401</text>
<text x="39.5" y="48.8">POWER IN</text>
<text x="74.8" y="53.8">10K</text>
<text x="74.8" y="50.6">R53</text>
<text x="95.8" y="53.9">R46</text>
<text x="128.8" y="48.7">C65</text>
<text x="142.9" y="48.7">C68</text>
<text x="157" y="48.7">C69</text>
<text x="171.1" y="48.7">C70</text>
<text x="95.8" y="57.2">1K</text>
<text x="95.8" y="65.9">D13</text>
<text x="95.8" y="69.1">1N5819</text>
<text x="67.5" y="81.8">10K</text>
<text x="67.5" y="78.6">R47</text>
<text x="89.6" y="89.1">SS8050-H</text>
<text x="89.6" y="85.8">Q7</text>
<text x="238.1" y="88.2">U11</text>
<text x="359.8" y="89.7">LM6206N3 (65Z5)</text>
<text x="359.8" y="86.4">U12</text>
<text x="471.7" y="87.6">R81</text>
<text x="498.5" y="87.6">D12</text>
<text x="238.1" y="91.7">TLV70033DDCT</text>
<text x="471.7" y="90.8">100</text>
<text x="498.5" y="90.8">1N5819</text>
<text x="62.4" y="99.6">10K</text>
<text x="62.4" y="96.4">R48</text>
<text x="398.6" y="105.2">C47</text>
<text x="414.5" y="105.2">C54</text>
<text x="477.7" y="113.8">TL432</text>
<text x="477.7" y="110.5">U21</text>
<text x="498.5" y="112.2">D11</text>
<text x="220.5" y="114">C143</text>
<text x="266.3" y="114">C144</text>
<text x="282.2" y="114">C145</text>
<text x="298.1" y="114">C146</text>
<text x="498.5" y="115.5">1N5819</text>
<text x="58.2" y="125.2">S1</text>
<text x="58.2" y="128.8">POWER ON/OFF</text>
<text x="98.4" y="130.9">1N5819</text>
<text x="98.4" y="127.6">D4</text>
<text x="92.8" y="149">1N5819</text>
<text x="92.8" y="145.8">D5</text>
<text x="92.4" y="167">R51</text>
<text x="92.4" y="170.2">10K</text>
<text x="54.2" y="178.2">U9</text>
<text x="53.7" y="198.7">6210_2046/33</text>
<text x="49.4" y="212.8">C60</text>
<text x="65.3" y="212.8">C61</text>
<text x="97" y="212.8">C62</text>
<text x="111.1" y="212.8">C63</text>
<text x="125.2" y="212.8">C64</text>
<text x="139.3" y="212.8">C76</text>
<text x="239.5" y="239.9">SS34</text>
<text x="239.5" y="236.6">D7</text>
<text x="271.3" y="239.2">BZT52C8V2</text>
<text x="271.3" y="235.9">D9</text>
<text x="84.7" y="250.5">U6</text>
<text x="456.8" y="251.4">L6</text>
<text x="491.8" y="250.4">D10</text>
<text x="84.7" y="254">AMS1117-2.5</text>
<text x="204.6" y="256.9">D8</text>
<text x="231.1" y="256.9">C89</text>
<text x="261.1" y="256.9">C92</text>
<text x="291" y="256.9">C93</text>
<text x="308.7" y="256.9">C94</text>
<text x="325.3" y="256.9">R58</text>
<text x="456.8" y="254.9">10uH</text>
<text x="491.8" y="253.6">SS34</text>
<text x="204.6" y="260.1">SS34</text>
<text x="325.3" y="260.1">10K</text>
<text x="448.2" y="269.9">U16</text>
<text x="448.7" y="273.4">PT4103B23F</text>
<text x="407.5" y="278.1">C95</text>
<text x="423.3" y="278.1">C96</text>
<text x="511.5" y="281.6">C97</text>
<text x="527.4" y="281.6">C98</text>
<text x="49.4" y="288.6">C66</text>
<text x="65.3" y="288.6">C67</text>
<text x="84.7" y="288.6">C71</text>
<text x="100.5" y="288.6">C72</text>
<text x="116.4" y="288.6">C137</text>
<text x="213.4" y="299">10uH</text>
<text x="213.4" y="295.5">L5</text>
<text x="243.1" y="297.7">SS34</text>
<text x="243.1" y="294.5">D6</text>
<text x="293.2" y="297.4">BZT52C5V6</text>
<text x="293.2" y="294.1">ZD1</text>
<text x="208.3" y="309.4">U15</text>
<text x="438.1" y="309.5">1K</text>
<text x="438.1" y="306.3">R59</text>
<text x="487.5" y="309.5">1</text>
<text x="487.5" y="306.3">R60</text>
<text x="499.9" y="309.5">1</text>
<text x="499.9" y="306.3">R61</text>
<text x="208.7" y="312.6">TPS61041</text>
<text x="258.2" y="315.1">R56</text>
<text x="258.2" y="318.4">12K</text>
<text x="84.7" y="329.8">AMS1117-1.2</text>
<text x="84.7" y="326.3">U10</text>
<text x="273.4" y="325.7">C87</text>
<text x="287.5" y="325.7">C88</text>
<text x="312.2" y="325.7">C90</text>
<text x="326.3" y="325.7">C91</text>
<text x="258.2" y="339.5">1K</text>
<text x="258.2" y="336.3">R57</text>
<text x="204.6" y="343.3">C147</text>
<text x="220.5" y="343.3">C148</text>
<text x="49.4" y="364.5">C142</text>
<text x="65.3" y="364.5">C141</text>
<text x="84.7" y="364.5">C140</text>
<text x="100.5" y="364.5">C139</text>
<text x="116.4" y="364.5">C138</text>
</g>
<g font-size="3.2" fill="#00f">
<text x="355.7" y="94.9">3</text>
<text x="383.1" y="94.9">2</text>
<text x="235.9" y="96.7">1</text>
<text x="239.4" y="98.4">IN</text>
<text x="247.7" y="98.4">OUT</text>
<text x="255.9" y="96.7">5</text>
<text x="360.9" y="96.3">Vin</text>
<text x="372.6" y="96.3">Vout</text>
<text x="235.9" y="103.7">3</text>
<text x="239.4" y="105.5">EN</text>
<text x="248.4" y="105.5">N/C</text>
<text x="255.9" y="103.7">4</text>
<text x="468.8" y="105.5" transform="rotate(-90 468.8 105.5)">1</text>
<text x="475.9" y="105.5" transform="rotate(-90 475.9 105.5)">2</text>
<text x="468.8" y="115.3" transform="rotate(-90 468.8 115.3)">3</text>
<text x="61.5" y="133.7">1</text>
<text x="74.1" y="133.7">2</text>
<text x="65.5" y="184.9">GND</text>
<text x="74.3" y="183.1">1</text>
<text x="63.8" y="191.9">VOUT</text>
<text x="74.3" y="190.1">3</text>
<text x="82.5" y="262.5">2</text>
<text x="106" y="262.5">4</text>
<text x="82.5" y="266">3</text>
<text x="86" y="267.8">VIN</text>
<text x="86" y="264.2">VOUT VOUT</text>
<text x="444.2" y="278.3">6</text>
<text x="448.7" y="279.8">IN</text>
<text x="463.2" y="279.8">SW</text>
<text x="471" y="278.3">1</text>
<text x="444.2" y="285.4">5</text>
<text x="448.7" y="286.8">OV</text>
<text x="461.2" y="286.8">GND</text>
<text x="471" y="285.4">2</text>
<text x="444.2" y="292.5">4</text>
<text x="448.7" y="293.9">EN</text>
<text x="464.5" y="293.9">FB</text>
<text x="471" y="292.5">3</text>
<text x="205.9" y="317.1">5</text>
<text x="226" y="317.1">1</text>
<text x="209.4" y="318.9">VIN</text>
<text x="219.2" y="318.9">SW</text>
<text x="205.9" y="324.2">4</text>
<text x="209.4" y="326">EN</text>
<text x="220.5" y="326">FB</text>
<text x="226" y="324.2">3</text>
<text x="82.5" y="341.8">3</text>
<text x="82.5" y="338.3">2</text>
<text x="86" y="340.1">VOUT VOUT</text>
<text x="106" y="338.3">4</text>
<text x="86" y="343.6">VIN</text>
</g>
<g font-size="3.2">
<text x="235.9" y="100.2">2</text>
<text x="239.4" y="102">GND</text>
<text x="370.1" y="106.4" transform="rotate(-90 370.1 106.4)">1</text>
<text x="50.7" y="186.6">4</text>
<text x="54.2" y="188.4">VIN</text>
<text x="66.9" y="188.4">VIN</text>
<text x="74.3" y="186.6">2</text>
<text x="82.5" y="258.9">1</text>
<text x="86" y="260.7">ADJ/GND</text>
<text x="217.2" y="322.4">GND</text>
<text x="226" y="320.7">2</text>
<text x="82.5" y="334.8">1</text>
<text x="86" y="336.6">ADJ/GND</text>
</g>
<g font-size="2.1" fill="#a54b4b">
<text x="46.4" y="39.8">1</text>
<text x="53.3" y="38.1">1</text>
<text x="53.3" y="41.6">2</text>
<text x="46.4" y="43.4">2</text>
</g>
</svg>
